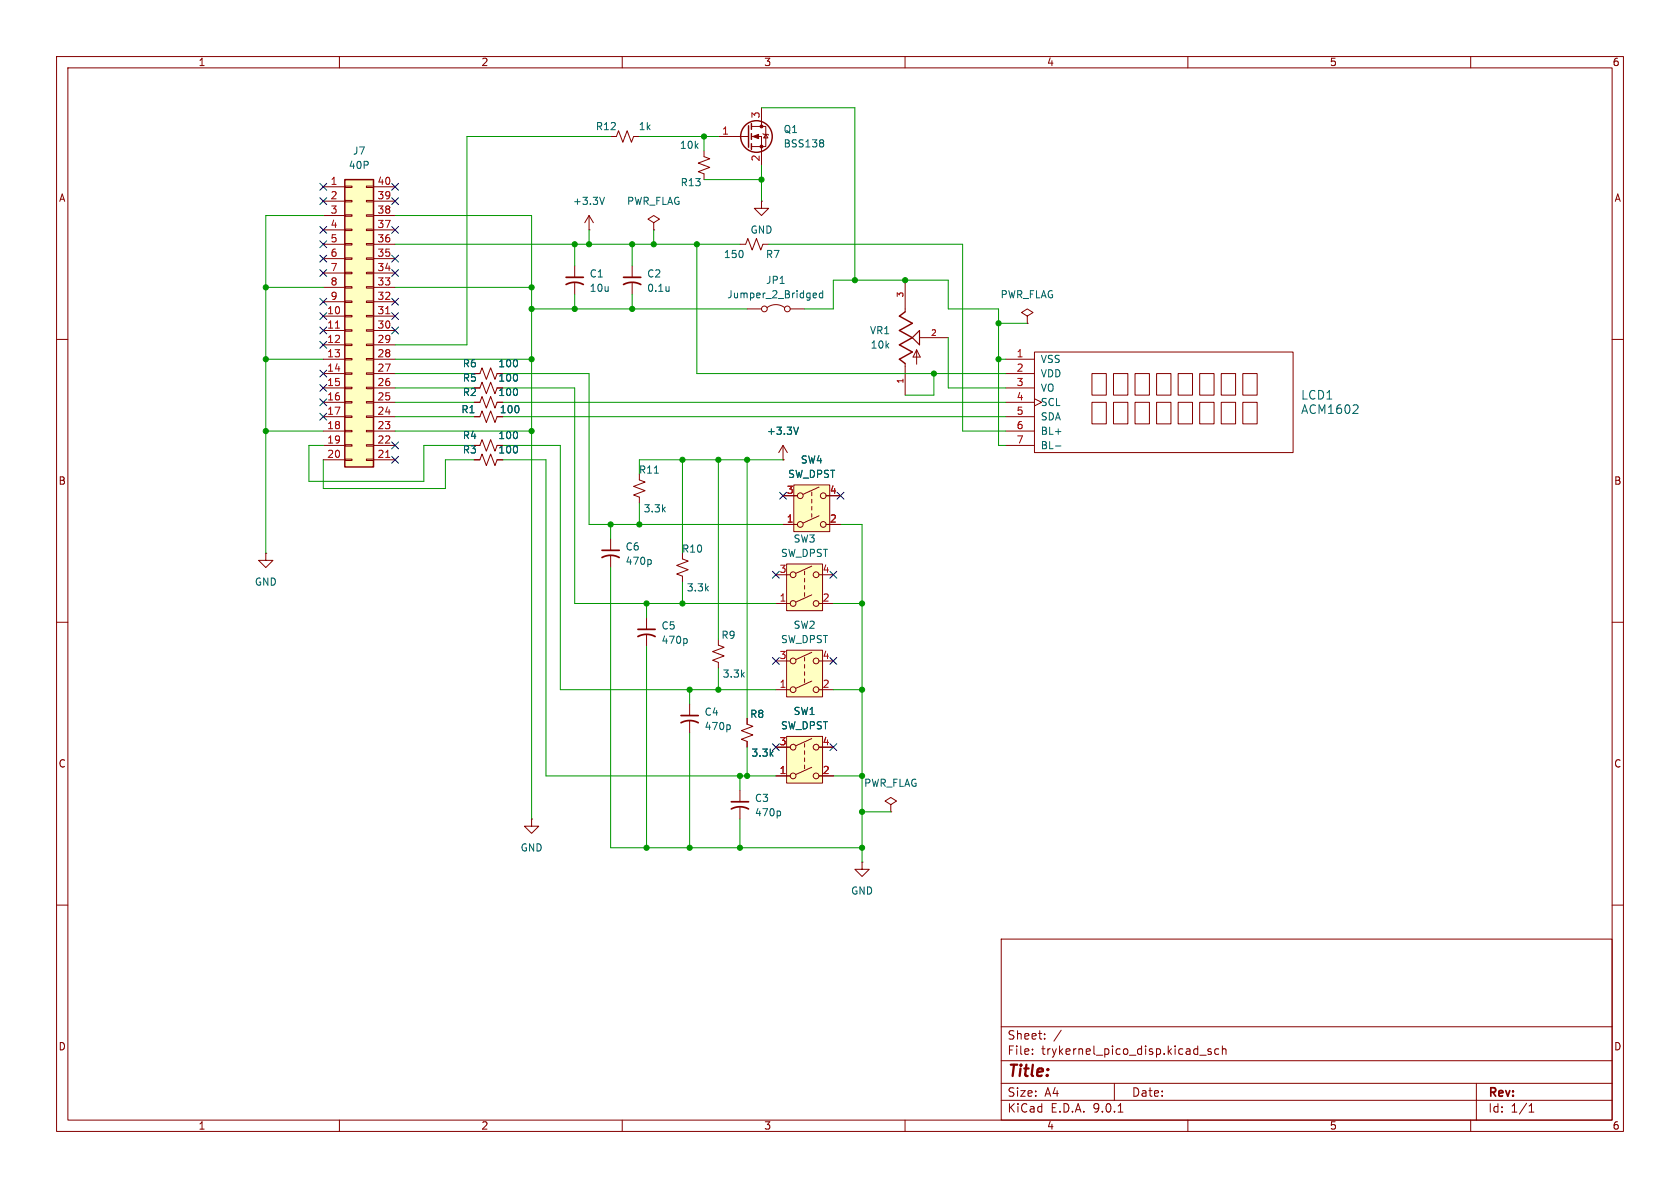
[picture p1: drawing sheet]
<svg xmlns="http://www.w3.org/2000/svg" width="297mm" height="210mm" viewBox="0 0 297 210" stroke-linecap="round" stroke-linejoin="round" font-family="sans-serif">
<g fill="none" stroke="#840000" stroke-width=".18">
<path d="M10 10h277v190h-277zM12 12h273v186h-273zM60 10v2M110 10v2M160 10v2M210 10v2M260 10v2M107.9 24.1h1.1l.3-1 .8 2 .8-2 .7 2 .4-1h1M115.6 39.4l1-.7-1-.6-1 .6 1 .7v1.2M115.6 40.6h.1M10 60h2M138.4 78.7l-.7 1.3"/>
<path d="M138.4 78.7l.8 1.3M138.4 78.7v2.6M285 60h2M138.4 81.3h.1M10 110h2M285 110h2M152.4 152.4v1.3h1.3l-1.3 1.2-1.3-1.2h1.3M152.4 152.4h.1M10 160h2M177 166h108v32h-108zM285 160h2M60 198v2"/>
<path d="M110 198v2M160 198v2M177 194.5h108M177 191.5h108M177 187.5h108M177 181.5h108M182.5 186.3v.1M182.5 185.5v.1M184.7 183.6v.1M184.7 182.8v.1M187.6 182.1l-1.3 2M197 191.5v3"/>
<path d="M197.7 196.6h.8M210 198v2M212.1 186.5h1.1M214.1 185.5l-.4-.1-.2 .2 .1 .2 .5 .2v.3h-.6M215.5 185.5l-.5-.1-.3 .3v.4l.2 .2h.6M216.1 185.5l.2-.1 .4 .1v.9M216.1 184.9v1.5M260 198v2M261 191.5v6.5M270.3 196.6h.9M270.3 195.5l.4-.4v1.5"/>
</g>
<path d="M141.2 75.5l-.5 1.3" fill="none" stroke="#006464" stroke-width=".18"/>
<path d="M140.3 85.7h6.4v8.3h-6.4z" fill="#ffffc2"/>
<g fill="none" stroke="#840000" stroke-width=".18">
<path d="M134.6 19.1v3.3M104.1 38.1l-.7 1.3M104.1 38.1l.8 1.3M104.1 38.1v2.5M124.5 26.7v1l1 .4-2.1 .7 2.1 .8-2.1 .8 1.1 .3v1.1M127 24.1h5.3M132.8 22.4h2.6v3.5h-2.6M132.8 24.1h1.8v5.1M134.6 35.6v1.2h1.3l-1.3 1.3-1.3-1.3h1.3M134.6 35.6h.1M134.9 23.6l.1 .1h.8l.1 .2M135.4 23.7l.4 .7h-.8z"/>
<path d="M101.6 47v2M101.6 50v2.1M104.1 40.6h.1M111.8 47v2M111.8 50v2.1M130.8 43.2h1l.4-1 .8 2 .7-2 .8 2 .4-1h1M132.1 54.6h2.5M135.6 54.4a2.54 2.54 0 0 1 3.1 0M139.7 54.6h2.5M160 49.5v5.6M162.6 59.7h5M181.6 55.9l1-.7-1-.6-1 .6 1 .7v1.3"/>
<path d="M181.6 57.2h.1M83.8 78.7h1l.4-1 .8 2.1 .7-2.1 .8 2.1 .4-1.1M83.8 73.7h1l.4-1.1 .8 2.1 .7-2.1 .8 2.1 .4-1M83.8 71.1h1l.4-1 .8 2 .7-2 .8 2 .4-1h1M83.8 68.6h1l.4-1 .8 2 .7-2 .8 2 .4-1M83.8 66h1l.4-1 .8 2.1 .7-2.1 .8 2.1 .4-1.1M160 64.3v5.6M162.1 61.8v2.6M162.1 61.8l.6 1.3h-1.3zM177.8 78.7h5.1M177.8 63.5h5.1M177.8 66h5.1"/>
<path d="M177.8 68.6h5.1M177.8 71.1h5.1M177.8 73.7h5.1M177.8 76.2h5.1M182.9 62.2h45.7v17.8h-45.7zM182.9 70.5l1.2 .6-1.2 .7M193 66h2.6v3.9h-2.6zM193 71.1h2.6v3.8h-2.6zM196.8 66h2.6v3.9h-2.6zM196.8 71.1h2.6v3.8h-2.6zM200.7 66h2.5v3.9h-2.5zM200.7 71.1h2.5v3.8h-2.5z"/>
<path d="M204.5 66h2.5v3.9h-2.5zM204.5 71.1h2.5v3.8h-2.5zM208.3 66h2.5v3.9h-2.5zM208.3 71.1h2.5v3.8h-2.5zM212.1 66h2.5v3.9h-2.5zM212.1 71.1h2.5v3.8h-2.5zM215.9 66h2.5v3.9h-2.5zM215.9 71.1h2.5v3.8h-2.5zM219.7 66h2.5v3.9h-2.5zM219.7 71.1h2.5v3.8h-2.5zM47 97.8v1.3h1.3l-1.3 1.2-1.3-1.2h1.3M47 97.8h.1"/>
<path d="M83.8 81.3h1l.4-1 .8 2 .7-2 .8 2 .4-1h1M113 83.8v1l1 .4-2 .8 2 .7-2 .8 1 .4v1M138.4 87.6h2.6M138.4 92.7h2.6M140.3 85.7h6.4v8.3h-6.4zM143.5 87v.6M143.5 88.3v.6M143.5 89.5v.7M143.5 90.8v.6M144.8 86.1l-2.8 1.3M144.8 91.2l-2.8 1.3M146 87.6h2.6"/>
<path d="M146 92.7h2.6M130.8 139.7v2M94 144.8v1.3h1.2l-1.2 1.2-1.3-1.2h1.3M94 144.8h.1M130.8 142.7v2.1M157.5 142.2l1-.6-1-.6-1 .6 1 .6v1.3M157.5 143.5h.1"/>
<circle cx="135.1" cy="54.6" r=".51"/>
<circle cx="139.2" cy="54.6" r=".51"/>
<circle cx="141.5" cy="92.7" r=".51"/>
<circle cx="141.5" cy="87.6" r=".51"/>
<circle cx="145.5" cy="92.7" r=".51"/>
<circle cx="145.5" cy="87.6" r=".51"/>
</g>
<path d="M100.1 50.3a3.2 3.2 0 0 1 3 0M100.1 49h3M110.2 50.3a3.2 3.2 0 0 1 3.1 0M110.2 49h3.1M129.3 143a3.2 3.2 0 0 1 3 0M129.3 141.7h3" fill="none" stroke="#840000" stroke-width=".3"/>
<path d="M106.9 34.9l-.5 1.2M145.4 24.7l.2 .3-.2 .3 .2 .2v.2l-.2 .3M118.3 50.7v.8M118.3 51.4h-.1M143.8 52.6h.5M143.8 51.9l.4-.1 .2 .3-.6 .1M145.4 51.9l-.3-.1-.3 .2 .2 .6h.4M145.4 51.4v1.2M186.6 78.8h1M239.9 71.6l.2 .3-.1 .3-.9 .9h1M115.7 83.6h.7M137.8 143.4l.2 .2v.4l-.2 .2" fill="none" stroke="#006464" stroke-width=".18"/>
<g fill="none" stroke="#840000" stroke-width=".25">
<path d="M132.3 22.2v3.8M132.8 21.8v1.1M132.8 23.6v1M132.8 25.4v1M160 55.1l-1 .8 2.3 1.3-2.3 1.2 2.3 1.3-2.3 1.3 2.3 1.2-2.3 1.3 1 .8"/>
<circle cx="133.7" cy="24.1" r="2.79"/>
</g>
<g fill="#840000" stroke="#840000" stroke-width=".18">
<path d="M133.1 24.1l1-.4v.8z"/>
<circle cx="134.6" cy="22.4" r=".25"/>
<circle cx="134.6" cy="25.9" r=".25"/>
</g>
<path d="M162.6 58.4v2.6l-1.3-1.3z" fill="none" stroke="#840000" stroke-width=".2"/>
<path d="M61 31.8h5v50.8h-5z" fill="#ffffc2"/>
<path d="M61 31.8h5v50.8h-5z" fill="none" stroke="#840000" stroke-width=".25"/>
<g fill="none" stroke="#840000" stroke-width=".18">
<path d="M57.1 33h3.9M57.1 35.6h3.9M57.1 38.1h3.9M61 32.9h1.2v.2h-1.2zM61 35.4h1.2v.3h-1.2zM61 38h1.2v.2h-1.2zM64.8 32.9h1.2v.2h-1.2zM64.8 35.4h1.2v.3h-1.2zM64.8 38h1.2v.2h-1.2zM66 33h3.8M66 35.6h3.8M66 38.1h3.8"/>
<path d="M57.1 40.6h3.9M57.1 43.2h3.9M57.1 45.7h3.9M57.1 48.3h3.9M57.1 50.8h3.9M57.1 53.3h3.9M57.1 55.9h3.9M57.1 58.4h3.9M61 40.5h1.2v.3h-1.2zM61 43.1h1.2v.2h-1.2zM61 45.6h1.2v.2h-1.2zM61 48.1h1.2v.3h-1.2z"/>
<path d="M61 50.7h1.2v.2h-1.2zM61 53.2h1.2v.3h-1.2zM61 55.8h1.2v.2h-1.2zM61 58.3h1.2v.2h-1.2zM64.8 40.5h1.2v.3h-1.2zM64.8 43.1h1.2v.2h-1.2zM64.8 45.6h1.2v.2h-1.2zM64.8 48.1h1.2v.3h-1.2zM64.8 50.7h1.2v.2h-1.2zM64.8 53.2h1.2v.3h-1.2zM64.8 55.8h1.2v.2h-1.2zM64.8 58.3h1.2v.2h-1.2z"/>
<path d="M66 40.6h3.8M66 43.2h3.8M66 45.7h3.8M66 48.3h3.8M66 50.8h3.8M66 53.3h3.8M66 55.9h3.8M66 58.4h3.8M57.1 61h3.9M57.1 63.5h3.9M57.1 66h3.9M57.1 68.6h3.9"/>
<path d="M57.1 71.1h3.9M57.1 73.7h3.9M57.1 76.2h3.9M57.1 78.7h3.9M61 60.8h1.2v.3h-1.2zM61 63.4h1.2v.2h-1.2zM61 65.9h1.2v.3h-1.2zM61 68.5h1.2v.2h-1.2zM61 71h1.2v.2h-1.2zM61 73.5h1.2v.3h-1.2zM61 76.1h1.2v.2h-1.2zM61 78.6h1.2v.3h-1.2z"/>
<path d="M64.8 60.8h1.2v.3h-1.2zM64.8 63.4h1.2v.2h-1.2zM64.8 65.9h1.2v.3h-1.2zM64.8 68.5h1.2v.2h-1.2zM64.8 71h1.2v.2h-1.2zM64.8 73.5h1.2v.3h-1.2zM64.8 76.1h1.2v.2h-1.2zM64.8 78.6h1.2v.3h-1.2zM66 61h3.8M66 63.5h3.8M66 66h3.8M66 68.6h3.8"/>
<path d="M66 71.1h3.8M66 73.7h3.8M66 76.2h3.8M66 78.7h3.8M57.1 81.3h3.9M61 81.2h1.2v.2h-1.2zM64.8 81.2h1.2v.2h-1.2zM66 81.3h3.8M132.1 127v1l1 .4-2 .8 2 .7-2 .8 1 .4v1"/>
</g>
<path d="M59.3 58h.7M68.2 55.5h.7M68.2 80.9h.7" fill="none" stroke="#a90000" stroke-width=".18"/>
<path d="M139.1 130.2h6.3v8.2h-6.3z" fill="#ffffc2"/>
<g fill="none" stroke="#840000" stroke-width=".18">
<path d="M121.9 124.5v2M121.9 127.5v2M137.2 132.1h2.5M137.2 137.2h2.5M139.1 130.2h6.3v8.2h-6.3zM142.2 131.4v.7M142.2 132.7v.7M142.2 134v.6M142.2 135.3v.6M143.5 130.6l-2.8 1.2M143.5 135.6l-2.8 1.3M144.8 132.1h2.5"/>
<path d="M144.8 137.2h2.5"/>
<circle cx="140.2" cy="132.1" r=".51"/>
<circle cx="140.2" cy="137.2" r=".51"/>
<circle cx="144.3" cy="132.1" r=".51"/>
<circle cx="144.3" cy="137.2" r=".51"/>
</g>
<path d="M120.4 127.8a3.2 3.2 0 0 1 3 0M120.4 126.5h3" fill="none" stroke="#840000" stroke-width=".3"/>
<path d="M128.9 128.1l.2 .3v.3l-.2 .3" fill="none" stroke="#006464" stroke-width=".18"/>
<path d="M139.1 99.7h6.3v8.3h-6.3z" fill="#ffffc2"/>
<g fill="none" stroke="#840000" stroke-width=".18">
<path d="M139.1 99.7h6.3v8.3h-6.3zM137.2 101.6h2.5M137.2 106.7h2.5M142.2 101v.6M142.2 102.2v.7M142.2 103.5v.6M142.2 104.8v.6M143.5 100.1l-2.8 1.2M143.5 105.2l-2.8 1.2M144.8 101.6h2.5M144.8 106.7h2.5"/>
<circle cx="140.2" cy="101.6" r=".51"/>
<circle cx="140.2" cy="106.7" r=".51"/>
<circle cx="144.3" cy="101.6" r=".51"/>
<circle cx="144.3" cy="106.7" r=".51"/>
</g>
<path d="M139.1 114.9h6.3v8.3h-6.3z" fill="#ffffc2"/>
<g fill="none" stroke="#840000" stroke-width=".18">
<path d="M83.8 66h1M83.8 68.6h1M83.8 71.1h1M83.8 73.7h1M83.8 78.7h1M87.9 71.1h1M83.8 81.3h1M87.9 81.3h1M107.9 95.3v2M107.9 98.3v2M120.6 97.8v1l1.1 .4-2.1 .7 2.1 .8-2.1 .8 1 .4v1M138.4 81.3h.1"/>
<path d="M138.4 87.6h2.6M138.4 92.7h2.6M146 87.6h2.6M146 92.7h2.6M114.3 109.2v2.1M114.3 112.3v2M127 113v1l1 .4-2 .8 2 .8-2 .7 1 .4v1M137.2 116.8h2.5M139.1 114.9h6.3v8.3h-6.3zM142.2 116.2v.6M142.2 117.5v.6M142.2 118.7v.7"/>
<path d="M143.5 115.3l-2.8 1.3M144.8 116.8h2.5M132.1 127v1M132.1 131.1v1M137.2 121.9h2.5M137.2 132.1h2.5M137.2 137.2h2.5M142.2 120v.7M143.5 120.4l-2.8 1.3M144.8 121.9h2.5M144.8 132.1h2.5M144.8 137.2h2.5"/>
<circle cx="140.2" cy="116.8" r=".51"/>
<circle cx="144.3" cy="116.8" r=".51"/>
<circle cx="140.2" cy="121.9" r=".51"/>
<circle cx="144.3" cy="121.9" r=".51"/>
</g>
<path d="M106.4 98.6a3.2 3.2 0 0 1 3.1 0M106.4 97.3h3.1M112.8 112.5a3.2 3.2 0 0 1 3 0M112.8 111.3h3" fill="none" stroke="#840000" stroke-width=".3"/>
<path d="M141.2 75.5l-.5 1.3M114.9 98.9l.2 .3v.3l-.2 .3M121.2 112.9l.3 .2v.4l-.3 .2" fill="none" stroke="#006464" stroke-width=".18"/>
<g fill="none" stroke="#009600" stroke-width=".18">
<path d="M134.6 19.1h16.5v30.4M57.1 38.1h-10.1v59.7M69.8 38.1h24.2v106.7M107.9 24.1h-25.4v36.9h-12.7M113 24.1h14M124.5 24.1v2.6M124.5 31.8h10.1M134.6 29.2v6.4M47 50.8h10.1M69.8 43.2h61M69.8 50.8h24.2M94 54.6h38.1"/>
<path d="M101.6 43.2v3.8M101.6 52.1v2.5M104.1 40.6v2.6M111.8 43.2v3.8M111.8 52.1v2.5M115.6 40.6v2.6M123.2 43.2v22.8h54.6M135.9 43.2h34.3v33h7.6M142.2 54.6h5.1v-5.1h20.3v5.1h8.9v24.1h1.3M167.6 59.7v8.9h10.2M176.5 57.2h5.1M47 63.5h10.1"/>
<path d="M47 76.2h10.1M57.1 78.7h-2.5v6.4h20.3v-6.4h8.9M69.8 73.7h14M69.8 71.1h14M69.8 66h14M69.8 68.6h14M69.8 63.5h24.2M69.8 76.2h24.2M88.9 68.6h12.7v38.1h35.6M88.9 73.7h88.9M88.9 71.1h88.9M88.9 66h15.2v26.7h34.3"/>
<path d="M88.9 78.7h10.2v43.2h38.1M165.1 66v3.9h-5.1M176.5 63.5h1.3M57.1 81.3v5.1h21.6v-5.1h5.1M88.9 81.3h7.6v55.9h40.7M107.9 92.7v2.6M113 88.9v3.8M120.6 81.3v16.5M127 81.3v31.7M132.1 81.3v45.7M138.4 81.3h-25.4v2.5M148.6 92.7h3.8v59.7"/>
<path d="M107.9 100.3v49.6h44.5M114.3 106.7v2.5M114.3 114.3v35.6M120.6 102.9v3.8M127 118.1v3.8M147.3 106.7h5.1M121.9 121.9v2.6M121.9 129.5v20.4M130.8 137.2v2.5M132.1 132.1v5.1M147.3 121.9h5.1M147.3 137.2h5.1"/>
<path d="M130.8 144.8v5.1M152.4 143.5h5.1"/>
</g>
<g fill="none" stroke="#000084" stroke-width=".18">
<path d="M56.5 35l1.3 1.2M56.5 32.4l1.3 1.2M57.8 32.4l-1.3 1.2M57.8 35l-1.3 1.2M69.2 35l1.3 1.2M69.2 32.4l1.3 1.2M70.5 35l-1.3 1.2M70.5 32.4l-1.3 1.2M56.5 57.8l1.3 1.2M56.5 52.7l1.3 1.2M56.5 45.1l1.3 1.2M56.5 55.3l1.3 1.2"/>
<path d="M56.5 42.6l1.3 1.2M56.5 40l1.3 1.2M56.5 47.7l1.3 1.2M57.8 57.8l-1.3 1.2M57.8 52.7l-1.3 1.2M57.8 45.1l-1.3 1.2M57.8 55.3l-1.3 1.2M57.8 42.6l-1.3 1.2M57.8 40l-1.3 1.2M57.8 47.7l-1.3 1.2M69.2 47.7l1.3 1.2M69.2 52.7l1.3 1.2"/>
<path d="M69.2 40l1.3 1.2M69.2 55.3l1.3 1.2M69.2 57.8l1.3 1.2M69.2 45.1l1.3 1.2M70.5 47.7l-1.3 1.2M70.5 52.7l-1.3 1.2M70.5 45.1l-1.3 1.2M70.5 57.8l-1.3 1.2M70.5 40l-1.3 1.2M70.5 55.3l-1.3 1.2M56.5 60.4l1.3 1.2M56.5 65.4l1.3 1.2"/>
<path d="M56.5 70.5l1.3 1.2M56.5 68l1.3 1.2M56.5 73.1l1.3 1.2M57.8 60.4l-1.3 1.2M57.8 65.4l-1.3 1.2M57.8 70.5l-1.3 1.2M57.8 68l-1.3 1.2M57.8 73.1l-1.3 1.2M69.2 78.1l1.3 1.2M70.5 78.1l-1.3 1.2M69.2 80.7l1.3 1.2M70.5 80.7l-1.3 1.2"/>
<path d="M137.8 87l1.2 1.2M139 87l-1.2 1.2M148 87l1.2 1.2M149.2 87l-1.2 1.2M136.6 101l1.2 1.2M136.6 116.2l1.2 1.2M137.8 101l-1.2 1.2M137.8 116.2l-1.2 1.2M146.7 116.2l1.2 1.2M146.7 101l1.2 1.2M147.9 116.2l-1.2 1.2M147.9 101l-1.2 1.2"/>
<path d="M136.6 131.5l1.2 1.2M137.8 131.5l-1.2 1.2M146.7 131.5l1.2 1.2M147.9 131.5l-1.2 1.2"/>
</g>
<g fill="#009600" stroke="#009600" stroke-width=".18">
<circle cx="127" cy="81.3" r=".46"/>
<circle cx="120.6" cy="81.3" r=".46"/>
<circle cx="132.1" cy="81.3" r=".46"/>
<circle cx="176.5" cy="57.2" r=".46"/>
<circle cx="151.1" cy="49.5" r=".46"/>
<circle cx="107.9" cy="92.7" r=".46"/>
<circle cx="113" cy="92.7" r=".46"/>
<circle cx="114.3" cy="106.7" r=".46"/>
<circle cx="176.5" cy="63.5" r=".46"/>
<circle cx="160" cy="49.5" r=".46"/>
<circle cx="165.1" cy="66" r=".46"/>
<circle cx="47" cy="63.5" r=".46"/>
<circle cx="47" cy="50.8" r=".46"/>
<circle cx="47" cy="76.2" r=".46"/>
<circle cx="101.6" cy="54.6" r=".46"/>
<circle cx="94" cy="63.5" r=".46"/>
<circle cx="94" cy="54.6" r=".46"/>
<circle cx="111.8" cy="43.2" r=".46"/>
<circle cx="104.1" cy="43.2" r=".46"/>
<circle cx="94" cy="76.2" r=".46"/>
<circle cx="101.6" cy="43.2" r=".46"/>
<circle cx="111.8" cy="54.6" r=".46"/>
<circle cx="94" cy="50.8" r=".46"/>
<circle cx="120.6" cy="106.7" r=".46"/>
<circle cx="152.4" cy="121.9" r=".46"/>
<circle cx="127" cy="121.9" r=".46"/>
<circle cx="121.9" cy="121.9" r=".46"/>
<circle cx="152.4" cy="106.7" r=".46"/>
<circle cx="132.1" cy="137.2" r=".46"/>
<circle cx="130.8" cy="149.9" r=".46"/>
<circle cx="152.4" cy="137.2" r=".46"/>
<circle cx="152.4" cy="143.5" r=".46"/>
<circle cx="152.4" cy="149.9" r=".46"/>
<circle cx="124.5" cy="24.1" r=".46"/>
<circle cx="123.2" cy="43.2" r=".46"/>
<circle cx="134.6" cy="31.8" r=".46"/>
<circle cx="115.6" cy="43.2" r=".46"/>
<circle cx="121.9" cy="149.9" r=".46"/>
<circle cx="114.3" cy="149.9" r=".46"/>
<circle cx="130.8" cy="137.2" r=".46"/>
</g>
<text font-size="2.8" fill="#840000" x="178" y="190.9">Title:</text>
<g font-size="2.1" fill="#006464">
<text x="229.9" y="70.8">LCD1</text>
<text x="229.9" y="73.4">ACM1602</text>
</g>
<g font-size="2.1" fill="#840000">
<text x="178" y="184">Sheet:</text>
<text x="178" y="186.7">File:</text>
<text x="184.1" y="186.7">trykernel_pico_disp.kicad_sch</text>
<text x="178" y="196.9">KiCad</text>
<text x="178" y="194.1">Size:</text>
<text x="184.7" y="194.1">A4</text>
<text x="185.7" y="196.9">E.D.A.</text>
<text x="193.3" y="196.9">9.0.1</text>
<text x="200" y="194.1">Date:</text>
<text x="263" y="194.3">Rev:</text>
<text x="263" y="196.9">Id:</text>
<text x="267.1" y="196.9">1/1</text>
</g>
<g font-size="1.8" fill="#840000">
<text x="35" y="11.9">1</text>
<text x="85" y="11.9">2</text>
<text x="135" y="11.9">3</text>
<text x="185" y="11.9">4</text>
<text x="235" y="11.9">5</text>
<text x="285" y="11.9">6</text>
<text x="10.3" y="35.9">A</text>
<text x="285.3" y="35.9">A</text>
<text x="88.3" y="73.3">100</text>
<text x="88" y="80.4">100</text>
<text x="10.3" y="85.9">B</text>
<text x="285.3" y="85.9">B</text>
<text x="10.3" y="135.9">C</text>
<text x="285.3" y="135.9">C</text>
<text x="10.3" y="185.9">D</text>
<text x="285.3" y="185.9">D</text>
<text x="35" y="199.9">1</text>
<text x="85" y="199.9">2</text>
<text x="135" y="199.9">3</text>
<text x="185" y="199.9">4</text>
<text x="235" y="199.9">5</text>
<text x="285" y="199.9">6</text>
</g>
<g font-size="1.8" fill="#006464">
<text x="105.2" y="23.2">R12</text>
<text x="112.8" y="23.2">1k</text>
<text x="138.4" y="23.7">Q1</text>
<text x="62.3" y="27.5">J7</text>
<text x="120.1" y="26.5">10k</text>
<text x="138.4" y="26.3">BSS138</text>
<text x="61.6" y="30.1">40P</text>
<text x="120.2" y="33.1">R13</text>
<text x="101.2" y="36.4">+3.3V</text>
<text x="110.8" y="36.4">PWR_FLAG</text>
<text x="132.6" y="41.5">GND</text>
<text x="127.9" y="45.8">150</text>
<text x="135.3" y="45.8">R7</text>
<text x="104.1" y="49.3">C1</text>
<text x="104.1" y="51.8">10u</text>
<text x="114.3" y="49.3">C2</text>
<text x="114.3" y="51.8">0.1u</text>
<text x="128.5" y="52.9">Jumper_2_Bridged</text>
<text x="135.3" y="50.4">JP1</text>
<text x="176.8" y="52.9">PWR_FLAG</text>
<text x="153.7" y="59.3">VR1</text>
<text x="81.7" y="65.1">R6</text>
<text x="88" y="65.1">100</text>
<text x="153.8" y="61.8">10k</text>
<text x="183.9" y="64.4">VSS</text>
<text x="81.7" y="70.2">R2</text>
<text x="81.7" y="67.7">R5</text>
<text x="88" y="70.2">100</text>
<text x="88" y="67.7">100</text>
<text x="183.9" y="66.9">VDD</text>
<text x="183.9" y="69.4">VO</text>
<text x="183.9" y="72">SCL</text>
<text x="81.5" y="73.3">R1</text>
<text x="81.7" y="77.8">R4</text>
<text x="88" y="77.8">100</text>
<text x="135.5" y="77.1">+3.3V</text>
<text x="183.9" y="74.5">SDA</text>
<text x="183.9" y="77.1">BL+</text>
<text x="81.7" y="80.4">R3</text>
<text x="112.9" y="83.9">R11</text>
<text x="141.5" y="82.1">SW4</text>
<text x="183.9" y="79.6">BL-</text>
<text x="139.2" y="84.7">SW_DPST</text>
<text x="113.7" y="90.8">3.3k</text>
<text x="110.5" y="97.5">C6</text>
<text x="110.5" y="100.1">470p</text>
<text x="120.5" y="97.9">R10</text>
<text x="138" y="98.7">SW_DPST</text>
<text x="140.2" y="96.1">SW3</text>
<text x="45" y="103.7">GND</text>
<text x="121.3" y="104.7">3.3k</text>
<text x="116.8" y="111.5">C5</text>
<text x="127.4" y="113.1">R9</text>
<text x="138" y="113.9">SW_DPST</text>
<text x="140.2" y="111.4">SW2</text>
<text x="116.8" y="114">470p</text>
<text x="127.7" y="120">3.3k</text>
<text x="124.5" y="126.7">C4</text>
<text x="124.5" y="129.3">470p</text>
<text x="132.5" y="127.1">R8</text>
<text x="138" y="129.1">SW_DPST</text>
<text x="140.2" y="126.6">SW1</text>
<text x="132.7" y="134">3.3k</text>
<text x="133.4" y="142">C3</text>
<text x="152.7" y="139.3">PWR_FLAG</text>
<text x="133.4" y="144.5">470p</text>
<text x="91.9" y="150.7">GND</text>
<text x="150.4" y="158.3">GND</text>
</g>
<g font-size="1.8" fill="#a90000">
<text x="127.6" y="23.9">1</text>
<text x="134.4" y="21" transform="rotate(-90 134.4 21)">3</text>
<text x="134.4" y="28.6" transform="rotate(-90 134.4 28.6)">2</text>
<text x="58.3" y="32.8">1</text>
<text x="58.3" y="35.3">2</text>
<text x="66.6" y="32.8">40</text>
<text x="66.6" y="35.3">39</text>
<text x="58.3" y="37.8">3</text>
<text x="58.3" y="40.4">4</text>
<text x="66.6" y="37.8">38</text>
<text x="66.6" y="40.4">37</text>
<text x="58.3" y="42.9">5</text>
<text x="58.3" y="45.5">6</text>
<text x="66.6" y="42.9">36</text>
<text x="66.6" y="45.5">35</text>
<text x="58.3" y="48">7</text>
<text x="58.3" y="50.5">8</text>
<text x="58.3" y="53.1">9</text>
<text x="66.6" y="48">34</text>
<text x="66.6" y="50.5">33</text>
<text x="66.6" y="53.1">32</text>
<text x="57.7" y="55.6">10</text>
<text x="57.7" y="58.2">11</text>
<text x="66.6" y="55.6">31</text>
<text x="66.6" y="58.2">30</text>
<text x="57.7" y="60.7">12</text>
<text x="57.7" y="63.2">13</text>
<text x="57.7" y="65.8">14</text>
<text x="66.6" y="60.7">29</text>
<text x="66.6" y="63.2">28</text>
<text x="66.6" y="65.8">27</text>
<text x="179.6" y="63.2">1</text>
<text x="179.6" y="65.8">2</text>
<text x="57.7" y="68.3">15</text>
<text x="57.7" y="70.9">16</text>
<text x="66.6" y="68.3">26</text>
<text x="66.6" y="70.9">25</text>
<text x="179.6" y="68.3">3</text>
<text x="179.6" y="70.9">4</text>
<text x="57.7" y="73.4">17</text>
<text x="57.7" y="75.9">18</text>
<text x="66.6" y="73.4">24</text>
<text x="66.6" y="75.9">23</text>
<text x="179.6" y="73.4">5</text>
<text x="179.6" y="75.9">6</text>
<text x="57.7" y="78.5">19</text>
<text x="57.7" y="81">20</text>
<text x="66.6" y="78.5">22</text>
<text x="66.6" y="81">21</text>
<text x="179.6" y="78.5">7</text>
<text x="139" y="87.4">3</text>
<text x="146.6" y="87.4">4</text>
<text x="139" y="92.5">1</text>
<text x="146.6" y="92.5">2</text>
<text x="137.7" y="101.3">3</text>
<text x="145.3" y="101.3">4</text>
<text x="137.7" y="106.4">1</text>
<text x="145.3" y="106.4">2</text>
<text x="137.7" y="116.6">3</text>
<text x="145.3" y="116.6">4</text>
<text x="137.7" y="121.7">1</text>
<text x="145.3" y="121.7">2</text>
<text x="137.7" y="131.8">3</text>
<text x="145.3" y="131.8">4</text>
<text x="137.7" y="136.9">1</text>
<text x="145.3" y="136.9">2</text>
</g>
<g font-size="1.4" fill="#a90000">
<text x="159.8" y="52.7" transform="rotate(-90 159.8 52.7)">3</text>
<text x="164.5" y="59.4">2</text>
<text x="159.8" y="67.9" transform="rotate(-90 159.8 67.9)">1</text>
</g>
</svg>
